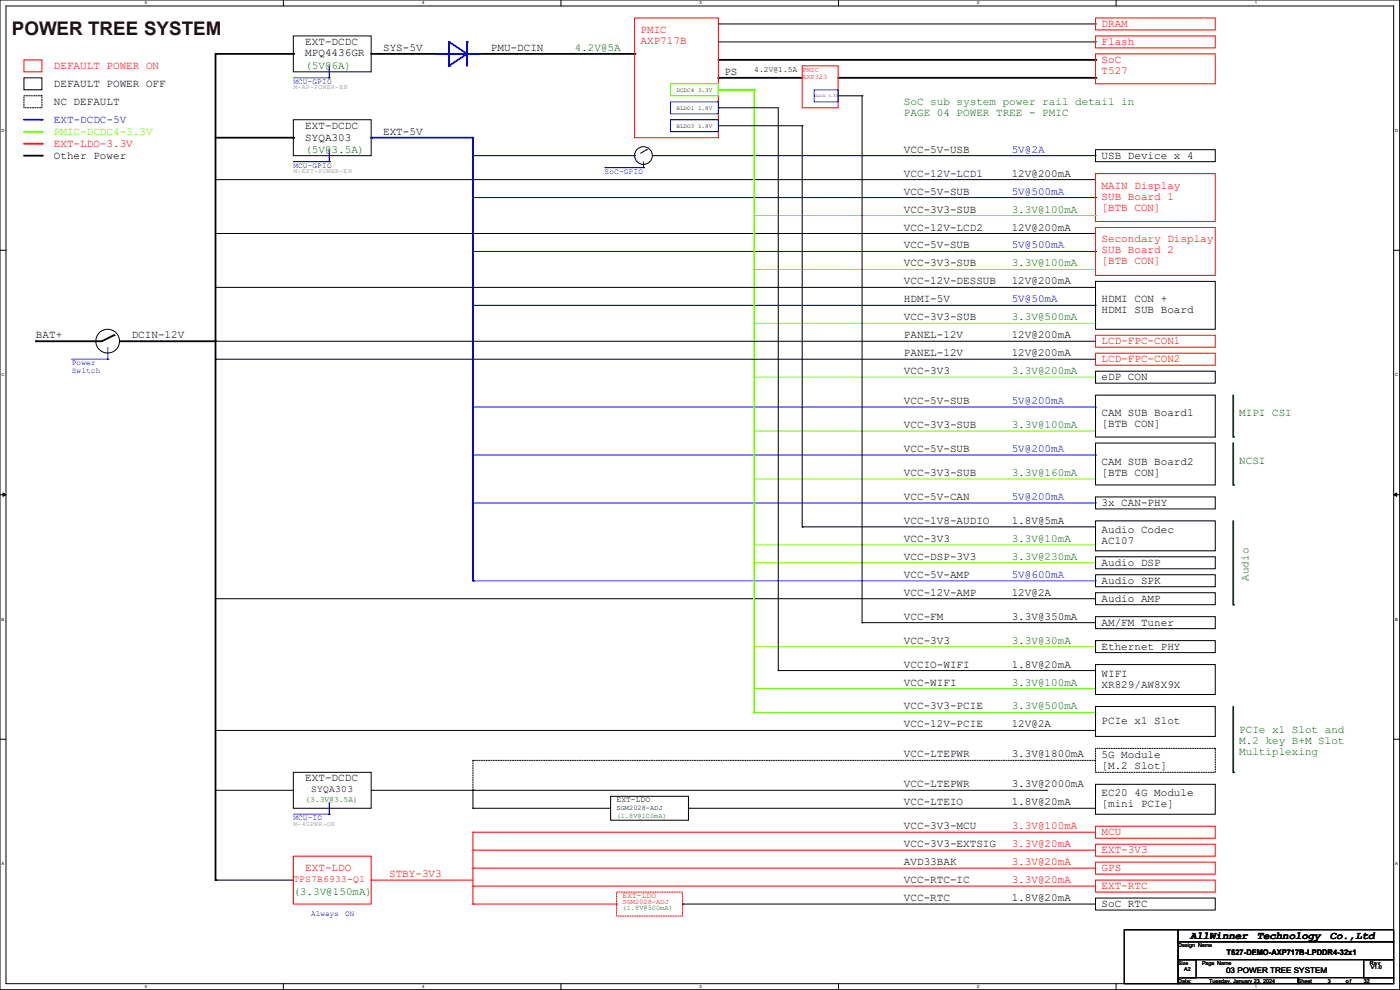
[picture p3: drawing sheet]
<svg xmlns="http://www.w3.org/2000/svg" width="297mm" height="210mm" viewBox="0 0 297 210" stroke-linecap="round" stroke-linejoin="round" font-family="sans-serif">
<g fill="none" stroke="#000" stroke-width=".21">
<path d="M0 0h296.9v209.9h-296.9zM1.3 1.3h294.4v207.4h-294.4zM60.1 0v1.3M119 0v1.3M177.9 0v1.3M236.8 0v1.3M0 53.1h1.3M295.7 53.1h1.2M0 104.9h1.3M.6 104.6l.7 .3-.7 .4zM170.2 111.8h.1M170.2 111.8h62.2"/>
<path d="M232.4 118.1h25.4v2.5h-25.4zM295.7 104.9l.6-.3v.7zM295.7 104.9h1.2M45.7 127h.1M45.7 127h186.7M182.9 132.1h.1M182.9 132.1h49.5M232.4 125.7h25.4v2.6h-25.4zM0 156.8h1.3M45.7 154.9h.1M45.7 154.9h186.7M165.1 142.2h.1"/>
<path d="M165.1 142.2h67.3M232.4 149.9h25.4v6.3h-25.4zM295.7 156.8h1.2M62.2 163.8h16.5v7.6h-16.5zM78.7 167.6h.1M78.7 167.6h143.5M100.3 167.6h.1M100.3 171.4h.1M100.3 171.4h29.2M100.3 167.6v3.8M146 171.4h.1M146 171.4h86.4"/>
<path d="M144.8 191.8h.1M144.8 191.8h87.6M232.4 190.5h25.4v2.5h-25.4zM60.1 208.7v1.2M119 208.7v1.2M177.9 208.7v1.2M236.8 208.7v1.2"/>
</g>
<path d="M.6 104.6l.7 .3-.7 .4zM295.7 104.9l.6-.3v.7z" fill="#000"/>
<g fill="none" stroke="#f00" stroke-width=".21">
<path d="M232.4 71.1h25.4v2.6h-25.4zM232.4 74.9h25.4v2.6h-25.4zM100.3 176.5h.1M100.3 176.5h132.1M100.3 176.5v15.3M232.4 179.1h25.4v2.5h-25.4zM232.4 175.3h25.4v2.5h-25.4zM62.2 181.6h16.5v10.2h-16.5zM78.7 186.7h.1M78.7 186.7h21.6M100.3 180.3h.1M100.3 191.8h.1"/>
<path d="M100.3 188h.1M100.3 184.1h.1M100.3 191.8h30.5M100.3 180.3h132.1M100.3 188h132.1M100.3 184.1h132.1M130.8 191.8h.1M232.4 182.9h25.4v2.5h-25.4zM232.4 186.7h25.4v2.5h-25.4z"/>
</g>
<path d="M232.4 158.8h25.4v5h-25.4zM100.3 161.3h.1M100.3 161.3v6.3M100.3 167.6h.1M232.4 161.3h-132.1" fill="none" stroke="#000" stroke-width=".21" stroke-dasharray=".3 .3"/>
<path d="M130.8 189.2h14v5.1h-14z" fill="none" stroke="#f00" stroke-width=".21" stroke-dasharray=".3 .3"/>
<path d="M100.3 53.3h132.1M232.4 53.3h.1M100.3 64.8h132.1M232.4 64.8h.1M100.3 96.5h132.1M100.3 86.4h132.1M232.4 96.5h.1M232.4 86.4h.1M100.3 106.7h132.1M232.4 106.7h.1M100.3 123.2h132.1M232.4 123.2h.1" fill="none" stroke="#00f" stroke-width=".21"/>
<g fill="none" stroke="#80ff00" stroke-width=".21">
<path d="M160 68.6h.1M160 68.6h72.4M160 91.4h.1M160 80h.1M160 91.4h72.4M160 80h72.4M160 119.4h.1M160 115.6h.1M160 101.6h.1M160 119.4h72.4M160 115.6h72.4M160 101.6h72.4"/>
<path d="M160 137.2h.1M160 137.2h72.4M160 151.1h.1M160 146h.1M160 151.1h72.4M160 146h72.4"/>
</g>
<path d="M261.6 149.9v13.9" fill="none" stroke="#008000" stroke-width=".38"/>
<circle cx="261.6" cy="163.8" r=".19" fill="#008000"/>
<path d="M62.2 7.6h16.5v7.6h-16.5zM232.4 78.7h25.4v2.6h-25.4zM232.4 110.5h25.4v6.3h-25.4zM232.4 130.8h25.4v2.5h-25.4zM232.4 141h25.4v6.3h-25.4zM232.4 166.4h25.4v6.3h-25.4z" fill="none" stroke="#000" stroke-width=".21"/>
<path d="M45.7 11.4v175.3M78.7 11.4h14M101.6 11.4h33M152.4 16.5h17.8M152.4 12.7h80M177.8 16.5h54.6" fill="none" stroke="#000" stroke-width=".38"/>
<g fill="#000">
<circle cx="92.7" cy="11.4" r=".19"/>
<circle cx="134.6" cy="11.4" r=".19"/>
<circle cx="152.4" cy="16.5" r=".19"/>
<circle cx="232.4" cy="16.5" r=".19"/>
<circle cx="232.4" cy="12.7" r=".19"/>
<circle cx="45.7" cy="186.7" r=".19"/>
</g>
<path d="M170.2 14h7.6v8.9h-7.6z" fill="none" stroke="#f00" stroke-width=".21"/>
<path d="M62.2 16.5h7.6M69.8 16.5h.1M69.8 14v2.5M62.2 172.7h7.6M69.8 172.7h.1M69.8 170.2v2.5" fill="none" stroke="#00f" stroke-width=".21"/>
<path d="M92.7 11.4h8.9" fill="none" stroke="#00f" stroke-width=".38"/>
<circle cx="101.6" cy="11.4" r=".19" fill="#00f"/>
<path d="M95.2 8.9v5.1" fill="none" stroke="#00f" stroke-width=".38"/>
<circle cx="95.2" cy="14" r=".19" fill="#00f"/>
<path d="M95.2 8.9l3.9 2.5" fill="none" stroke="#00f" stroke-width=".38"/>
<circle cx="95.2" cy="8.9" r=".19" fill="#00f"/>
<path d="M99.1 11.4l-3.9 2.6" fill="none" stroke="#00f" stroke-width=".38"/>
<circle cx="95.2" cy="14" r=".19" fill="#00f"/>
<path d="M99.1 8.9v5.1" fill="none" stroke="#00f" stroke-width=".38"/>
<circle cx="99.1" cy="8.9" r=".19" fill="#00f"/>
<g fill="none" stroke="#000" stroke-width=".21">
<path d="M45.7 38.1h.1M45.7 38.1h186.7M137.2 31.8h.1M137.2 31.8l-1.3 .7M232.4 31.8h25.4v2.5h-25.4zM232.4 135.9h25.4v2.5h-25.4zM129.5 168.9h16.5v5.1h-16.5z"/>
<circle cx="136.5" cy="33" r="1.88"/>
<circle cx="22.8" cy="72.4" r="2.52"/>
</g>
<path d="M134.6 3.8h17.8v25.4h-17.8zM232.4 11.4h25.4v6.4h-25.4z" fill="none" stroke="#f00" stroke-width=".21"/>
<path d="M100.3 33h34.3M128.3 35.6h8.2M134.6 33h.1M136.5 35.6h.1M136.5 34.3v1.3M138.4 33h94M232.4 33h.1M100.3 41.9h132.1M232.4 41.9h.1M15.2 76.2h7.7M22.9 76.2h.1M22.9 73.7v2.5" fill="none" stroke="#00f" stroke-width=".21"/>
<path d="M24.1 71.1l-2.5 1.3h-14" fill="none" stroke="#000" stroke-width=".38"/>
<g fill="#000">
<circle cx="7.6" cy="72.4" r=".19"/>
<circle cx="24.1" cy="71.1" r=".19"/>
</g>
<path d="M261.6 110.5v17.8" fill="none" stroke="#008000" stroke-width=".38"/>
<circle cx="261.6" cy="128.3" r=".19" fill="#008000"/>
<path d="M45.7 49.5h.1M45.7 49.5h186.7" fill="none" stroke="#000" stroke-width=".21"/>
<path d="M160 57.2h.1M160 57.2h72.4" fill="none" stroke="#80ff00" stroke-width=".21"/>
<path d="M261.6 94v8.9" fill="none" stroke="#008000" stroke-width=".38"/>
<circle cx="261.6" cy="102.9" r=".19" fill="#008000"/>
<path d="M62.2 25.4h16.5v7.6h-16.5zM232.4 94h25.4v8.9h-25.4z" fill="none" stroke="#000" stroke-width=".21"/>
<path d="M160 19.1v132" fill="none" stroke="#80ff00" stroke-width=".38"/>
<circle cx="160" cy="151.1" r=".19" fill="#80ff00"/>
<path d="M78.7 29.2h21.6" fill="none" stroke="#00f" stroke-width=".38"/>
<circle cx="78.7" cy="29.2" r=".19" fill="#00f"/>
<path d="M100.3 29.2v94" fill="none" stroke="#00f" stroke-width=".38"/>
<circle cx="100.3" cy="123.2" r=".19" fill="#00f"/>
<path d="M62.2 34.3h7.6M69.8 34.3h.1M69.8 31.8v2.5" fill="none" stroke="#00f" stroke-width=".21"/>
<path d="M232.4 59.7h25.4v10.1h-25.4zM232.4 121.9h25.4v2.6h-25.4z" fill="none" stroke="#000" stroke-width=".21"/>
<path d="M232.4 36.8h25.4v10.2h-25.4zM232.4 48.3h25.4v10.1h-25.4z" fill="none" stroke="#f00" stroke-width=".21"/>
<path d="M261.6 83.8v8.9" fill="none" stroke="#008000" stroke-width=".38"/>
<circle cx="261.6" cy="92.7" r=".19" fill="#008000"/>
<path d="M45.7 61h.1M45.7 72.4h.1M45.7 76.2h.1M45.7 61h186.7M45.7 72.4h186.7M45.7 76.2h186.7M232.4 83.8h25.4v8.9h-25.4zM232.4 105.4h25.4v2.5h-25.4zM45.7 167.6h.1M45.7 167.6h16.5M45.7 186.7h.1M45.7 186.7h16.5" fill="none" stroke="#000" stroke-width=".21"/>
<path d="M45.7 11.4h16.5M5.1 33h3.8" fill="none" stroke="#000" stroke-width=".38"/>
<g fill="#000">
<circle cx="62.2" cy="11.4" r=".19"/>
<circle cx="8.9" cy="33" r=".19"/>
</g>
<path d="M5.1 30.5h3.8" fill="none" stroke="#f00" stroke-width=".38"/>
<circle cx="8.9" cy="30.5" r=".19" fill="#f00"/>
<path d="M5.1 27.9h3.8" fill="none" stroke="#0f0" stroke-width=".38"/>
<circle cx="8.9" cy="27.9" r=".19" fill="#0f0"/>
<path d="M5.1 25.4h3.8" fill="none" stroke="#00f" stroke-width=".38"/>
<circle cx="8.9" cy="25.4" r=".19" fill="#00f"/>
<path d="M5.1 16.5h3.8v2.6h-3.8z" fill="none" stroke="#000" stroke-width=".21"/>
<path d="M5.1 12.7h3.8v2.5h-3.8z" fill="none" stroke="#f00" stroke-width=".21"/>
<path d="M25.4 72.4h20.3" fill="none" stroke="#000" stroke-width=".38"/>
<circle cx="45.7" cy="72.4" r=".19" fill="#000"/>
<path d="M160 45.7h72.4M232.4 45.7h.1" fill="none" stroke="#0f0" stroke-width=".21"/>
<path d="M152.4 19.1h7.6" fill="none" stroke="#0f0" stroke-width=".38"/>
<circle cx="160" cy="19" r=".19" fill="#0f0"/>
<path d="M142.2 17.8h10.2v2.5h-10.2z" fill="none" stroke="#0f0" stroke-width=".21"/>
<path d="M172.7 19.1h5.1v2.5h-5.1zM142.2 21.6h10.2v2.5h-10.2zM142.2 25.4h10.2v2.5h-10.2z" fill="none" stroke="#00f" stroke-width=".21"/>
<g fill="none" stroke="#000" stroke-width=".21">
<path d="M152.4 8.9h80M152.4 5.1h80M232.4 8.9h.1M232.4 5.1h.1M152.4 22.9h.1M152.4 22.9h12.7v119.3M152.4 26.7h17.8M170.2 26.7h.1M170.2 26.7v85.1M177.8 20.3h5.1M182.9 20.3h.1M182.9 20.3v111.8"/>
<path d="M170.2 111.8h.1M182.9 132.1h.1M165.1 142.2h.1M238.5 197.2h11.4v11.5h-11.4zM249.9 197.2h45.8v2.6h-45.8zM249.9 199.8h45.8v3.8h-45.8zM249.9 203.6h3.8v3.8h-3.8zM249.9 207.4h25.4v1.3h-25.4zM275.3 207.4h20.4v1.3h-20.4zM289.3 203.6h6.4v3.8h-6.4z"/>
</g>
<path d="M232.4 3.8h25.4v2.5h-25.4zM232.4 7.6h25.4v2.6h-25.4z" fill="none" stroke="#f00" stroke-width=".21"/>
<path d="M5.1 20.3h3.8v2.6h-3.8z" fill="none" stroke="#000" stroke-width=".21" stroke-dasharray=".3 .3"/>
<path d="M45.7 29.2h16.5" fill="none" stroke="#000" stroke-width=".38"/>
<circle cx="62.2" cy="29.2" r=".19" fill="#000"/>
<text font-size="4" fill="#400000" x="2.5" y="7.5">POWER TREE SYSTEM</text>
<g font-size="2.3" fill="#f00">
<text x="233.7" y="5.7">DRAM</text>
<text x="135.9" y="7">PMIC</text>
<text x="135.9" y="9.3">AXP717B</text>
<text x="233.7" y="9.5">Flash</text>
<text x="11.4" y="14.6">DEFAULT POWER ON</text>
<text x="233.7" y="13.3">SoC</text>
<text x="233.7" y="15.7">T527</text>
<text x="11.4" y="31.1">EXT-LDO-3.3V</text>
<text x="233.7" y="40">MAIN Display</text>
<text x="233.7" y="42.3">SUB Board 1</text>
<text x="233.7" y="44.7">[BTB CON]</text>
<text x="233.7" y="51.4">Secondary Display</text>
<text x="233.7" y="53.8">SUB Board 2</text>
<text x="233.7" y="56.1">[BTB CON]</text>
<text x="233.7" y="76.8">LCD-FPC-CON2</text>
<text x="233.7" y="73">LCD-FPC-CON1</text>
<text x="214.6" y="175.9">3.3V@100mA</text>
<text x="214.6" y="179.7">3.3V@20mA</text>
<text x="233.7" y="177.2">MCU</text>
<text x="64.8" y="184.8">EXT-LDO</text>
<text x="214.6" y="183.5">3.3V@20mA</text>
<text x="233.7" y="184.8">GPS</text>
<text x="233.7" y="181">EXT-3V3</text>
<text x="82.5" y="186.1">STBY-3V3</text>
<text x="214.6" y="187.3">3.3V@20mA</text>
<text x="233.7" y="188.6">EXT-RTC</text>
</g>
<g font-size="2.3">
<text x="64.8" y="9.5">EXT-DCDC</text>
<text x="64.8" y="11.9">MPQ4436GR</text>
<text x="81.3" y="10.8">SYS-5V</text>
<text x="104.1" y="10.8">PMU-DCIN</text>
<text x="153.7" y="15.9">PS</text>
<text x="11.4" y="18.4">DEFAULT POWER OFF</text>
<text x="11.4" y="22.2">NC DEFAULT</text>
<text x="64.8" y="27.3">EXT-DCDC</text>
<text x="64.8" y="29.8">SYQA303</text>
<text x="81.3" y="28.6">EXT-5V</text>
<text x="11.4" y="33.7">Other Power</text>
<text x="191.8" y="32.4">VCC-5V-USB</text>
<text x="233.7" y="33.7">USB Device x 4</text>
<text x="191.8" y="41.3">VCC-5V-SUB</text>
<text x="214.6" y="37.5">12V@200mA</text>
<text x="191.8" y="45.1">VCC-3V3-SUB</text>
<text x="191.8" y="52.7">VCC-5V-SUB</text>
<text x="191.8" y="48.9">VCC-12V-LCD2</text>
<text x="214.6" y="48.9">12V@200mA</text>
<text x="191.8" y="56.5">VCC-3V3-SUB</text>
<text x="191.8" y="64.1">HDMI-5V</text>
<text x="191.8" y="60.3">VCC-12V-DESSUB</text>
<text x="214.6" y="60.3">12V@200mA</text>
<text x="233.7" y="64.1">HDMI CON +</text>
<text x="7.6" y="71.8">BAT+</text>
<text x="27.9" y="71.8">DCIN-12V</text>
<text x="191.8" y="71.8">PANEL-12V</text>
<text x="191.8" y="67.9">VCC-3V3-SUB</text>
<text x="214.6" y="71.8">12V@200mA</text>
<text x="233.7" y="66.5">HDMI SUB Board</text>
<text x="191.8" y="75.6">PANEL-12V</text>
<text x="214.6" y="75.6">12V@200mA</text>
<text x="191.8" y="79.4">VCC-3V3</text>
<text x="233.7" y="80.6">eDP CON</text>
<text x="191.8" y="85.7">VCC-5V-SUB</text>
<text x="233.7" y="88.3">CAM SUB Board1</text>
<text x="191.8" y="95.9">VCC-5V-SUB</text>
<text x="191.8" y="90.8">VCC-3V3-SUB</text>
<text x="233.7" y="90.6">[BTB CON]</text>
<text x="191.8" y="101">VCC-3V3-SUB</text>
<text x="233.7" y="98.6">CAM SUB Board2</text>
<text x="233.7" y="100.9">[BTB CON]</text>
<text x="191.8" y="106">VCC-5V-CAN</text>
<text x="233.7" y="107.3">3x CAN-PHY</text>
<text x="191.8" y="111.1">VCC-1V8-AUDIO</text>
<text x="214.6" y="111.1">1.8V@5mA</text>
<text x="233.7" y="113">Audio Codec</text>
<text x="191.8" y="118.7">VCC-DSP-3V3</text>
<text x="191.8" y="114.9">VCC-3V3</text>
<text x="233.7" y="115.4">AC107</text>
<text x="191.8" y="122.6">VCC-5V-AMP</text>
<text x="233.7" y="120">Audio DSP</text>
<text x="233.7" y="123.8">Audio SPK</text>
<text x="191.8" y="126.4">VCC-12V-AMP</text>
<text x="191.8" y="131.4">VCC-FM</text>
<text x="214.6" y="126.4">12V@2A</text>
<text x="214.6" y="131.4">3.3V@350mA</text>
<text x="233.7" y="127.6">Audio AMP</text>
<text x="191.8" y="136.5">VCC-3V3</text>
<text x="233.7" y="132.7">AM/FM Tuner</text>
<text x="233.7" y="137.8">Ethernet PHY</text>
<text x="191.8" y="141.6">VCCIO-WIFI</text>
<text x="214.6" y="141.6">1.8V@20mA</text>
<text x="233.7" y="143.6">WIFI</text>
<text x="191.8" y="145.4">VCC-WIFI</text>
<text x="233.7" y="146">XR829/AW8X9X</text>
<text x="191.8" y="150.5">VCC-3V3-PCIE</text>
<text x="191.8" y="154.3">VCC-12V-PCIE</text>
<text x="214.6" y="154.3">12V@2A</text>
<text x="233.7" y="153.7">PCIe x1 Slot</text>
<text x="191.8" y="160.7">VCC-LTEPWR</text>
<text x="214.6" y="160.7">3.3V@1800mA</text>
<text x="233.7" y="160.8">5G Module</text>
<text x="64.8" y="165.7">EXT-DCDC</text>
<text x="191.8" y="167">VCC-LTEPWR</text>
<text x="214.6" y="167">3.3V@2000mA</text>
<text x="233.7" y="163.1">[M.2 Slot]</text>
<text x="191.8" y="170.8">VCC-LTEIO</text>
<text x="214.6" y="170.8">1.8V@20mA</text>
<text x="233.7" y="168.9">EC20</text>
<text x="233.7" y="171.2">[mini PCIe]</text>
<text x="240.7" y="168.9">4G Module</text>
<text x="191.8" y="175.9">VCC-3V3-MCU</text>
<text x="191.8" y="179.7">VCC-3V3-EXTSIG</text>
<text x="191.8" y="183.5">AVD33BAK</text>
<text x="191.8" y="187.3">VCC-RTC-IC</text>
<text x="191.8" y="191.1">VCC-RTC</text>
<text x="214.6" y="191.1">1.8V@20mA</text>
<text x="233.7" y="192.4">SoC RTC</text>
<text x="252.5" y="199.1">AllWinner</text>
<text x="266.6" y="199.1">Technology</text>
<text x="282.1" y="199.1">Co.,Ltd</text>
</g>
<g font-size="2.3" fill="#008000">
<text x="121.9" y="10.8">4.2V@5A</text>
<text x="64.8" y="14.6">(5V@</text>
<text x="70.4" y="14.6">6A)</text>
<text x="191.8" y="22.2">SoC sub system power rail detail in</text>
<text x="191.8" y="24.6">PAGE 04 POWER TREE - PMIC</text>
<text x="64.8" y="32.4">(5V@</text>
<text x="70.4" y="32.4">3.5A)</text>
<text x="214.6" y="45.1">3.3V@100mA</text>
<text x="214.6" y="56.5">3.3V@100mA</text>
<text x="214.6" y="67.9">3.3V@500mA</text>
<text x="214.6" y="79.4">3.3V@200mA</text>
<text x="262.9" y="88.3">MIPI CSI</text>
<text x="214.6" y="90.8">3.3V@100mA</text>
<text x="214.6" y="101">3.3V@160mA</text>
<text x="262.9" y="98.4">NCSI</text>
<text x="214.6" y="118.7">3.3V@230mA</text>
<text x="214.6" y="114.9">3.3V@10mA</text>
<text x="264.9" y="123.2" transform="rotate(-90 264.9 123.2)">Audio</text>
<text x="214.6" y="136.5">3.3V@30mA</text>
<text x="214.6" y="145.4">3.3V@100mA</text>
<text x="214.6" y="150.5">3.3V@500mA</text>
<text x="262.9" y="155.6">PCIe x1 Slot and</text>
<text x="262.9" y="157.9">M.2 key B+M Slot</text>
<text x="262.9" y="160.2">Multiplexing</text>
<text x="62.2" y="189.9">(3.3V@150mA)</text>
</g>
<text font-size="2.3" fill="#0f0" x="11.4" y="28.6">PMIC-DCDC4-3.3V</text>
<g font-size="2.3" fill="#00f">
<text x="11.4" y="26">EXT-DCDC-5V</text>
<text x="214.6" y="32.4">5V@2A</text>
<text x="214.6" y="41.3">5V@500mA</text>
<text x="214.6" y="52.7">5V@500mA</text>
<text x="214.6" y="64.1">5V@50mA</text>
<text x="214.6" y="85.7">5V@200mA</text>
<text x="214.6" y="95.9">5V@200mA</text>
<text x="214.6" y="106">5V@200mA</text>
<text x="214.6" y="122.6">5V@600mA</text>
</g>
<text font-size="2.3" fill="#000040" x="191.8" y="37.5">VCC-12V-LCD1</text>
<text font-size="2" x="66" y="167.9">SYQA303</text>
<text font-size="2" fill="#f00" x="62.2" y="187">TPS7B6933-Q1</text>
<g font-size="1.7" fill="#00f">
<text x="62.2" y="17.8">MCU-GPIO</text>
<text x="62.2" y="35.6">MCU-GPIO</text>
<text x="128.3" y="36.9">SoC-GPIO</text>
<text x="15.2" y="77.5">Power</text>
<text x="15.2" y="79.2">Switch</text>
<text x="62.2" y="174">MCU-IO</text>
<text x="66" y="194.4">Always</text>
<text x="73.2" y="194.4">ON</text>
</g>
<g font-size="1.7">
<text x="160" y="15.3">4.2V@1.5A</text>
<text x="130.8" y="170.2">EXT-LDO</text>
<text x="260.2" y="202.6">T527-DEMO-AXP717B-LPDDR4-32x1</text>
<text x="260.1" y="206.3">03 POWER TREE SYSTEM</text>
</g>
<g font-size="1.7" fill="#008000">
<text x="64.8" y="170.2">(3.3V</text>
<text x="69.8" y="170.2">@3.5A)</text>
</g>
<text font-size="1.7" fill="#f00" x="132.1" y="190.5">EXT-LDO</text>
<g font-size="1.5" fill="#f00">
<text x="170.2" y="15.2">PMIC</text>
<text x="170.2" y="16.7">AXP323</text>
<text x="132.1" y="191.7">SGM2028-ADJ</text>
</g>
<text font-size="1.5" x="130.8" y="171.8">SGM2028-ADJ</text>
<g font-size="1.5" fill="#008000">
<text x="130.8" y="173.4">(1.8V@100mA)</text>
<text x="132.1" y="193">(1.8V@500mA)</text>
</g>
<g font-size="1.4" fill="#808080">
<text x="62.2" y="18.9">M-AP-POWER-EN</text>
<text x="62.2" y="36.7">M-EXT-POWER-EN</text>
<text x="62.2" y="175.1">M-4GPWR-ON</text>
</g>
<g font-size="1.3">
<text x="143.5" y="19.5">DCDC4</text>
<text x="143.5" y="23.3">BLDO1</text>
<text x="148.1" y="19.5">3.3V</text>
<text x="148.1" y="23.3">1.8V</text>
<text x="143.5" y="27.1">BLDO3</text>
<text x="148.1" y="27.1">1.8V</text>
</g>
<g font-size="1.1">
<text x="249.9" y="200.9">Design Name</text>
<text x="249.9" y="204.6">Size</text>
<text x="249.9" y="208.5">Date:</text>
<text x="251.2" y="206">A2</text>
<text x="255" y="204.7">Page Name</text>
<text x="256.5" y="208.5">Tuesday, January 23, 2024</text>
<text x="275.3" y="208.5">Sheet</text>
<text x="281.7" y="208.5">3</text>
<text x="285.5" y="208.5">o f</text>
<text x="289.3" y="208.5">32</text>
<text x="290.6" y="204.7">Rev</text>
<text x="290.8" y="205.6">V1.0</text>
</g>
<g font-size=".9">
<text x="30.7" y=".9">5</text>
<text x="89.5" y=".9">4</text>
<text x="148.4" y=".9">3</text>
<text x="207.3" y=".9">2</text>
<text x="266.2" y=".9">1</text>
<text x=".3" y="28">D</text>
<text x="296" y="28">D</text>
<text x=".3" y="79.8">C</text>
<text x="296" y="79.8">C</text>
<text x=".3" y="131.7">B</text>
<text x="296" y="131.7">B</text>
<text x=".3" y="183.5">A</text>
<text x="296" y="183.5">A</text>
<text x="30.7" y="209.6">5</text>
<text x="89.5" y="209.6">4</text>
<text x="148.4" y="209.6">3</text>
<text x="207.3" y="209.6">2</text>
<text x="266.2" y="209.6">1</text>
</g>
<g font-size=".8">
<text x="172.7" y="20.7">DLDO1</text>
<text x="175.8" y="20.7">3.3V</text>
</g>
</svg>
